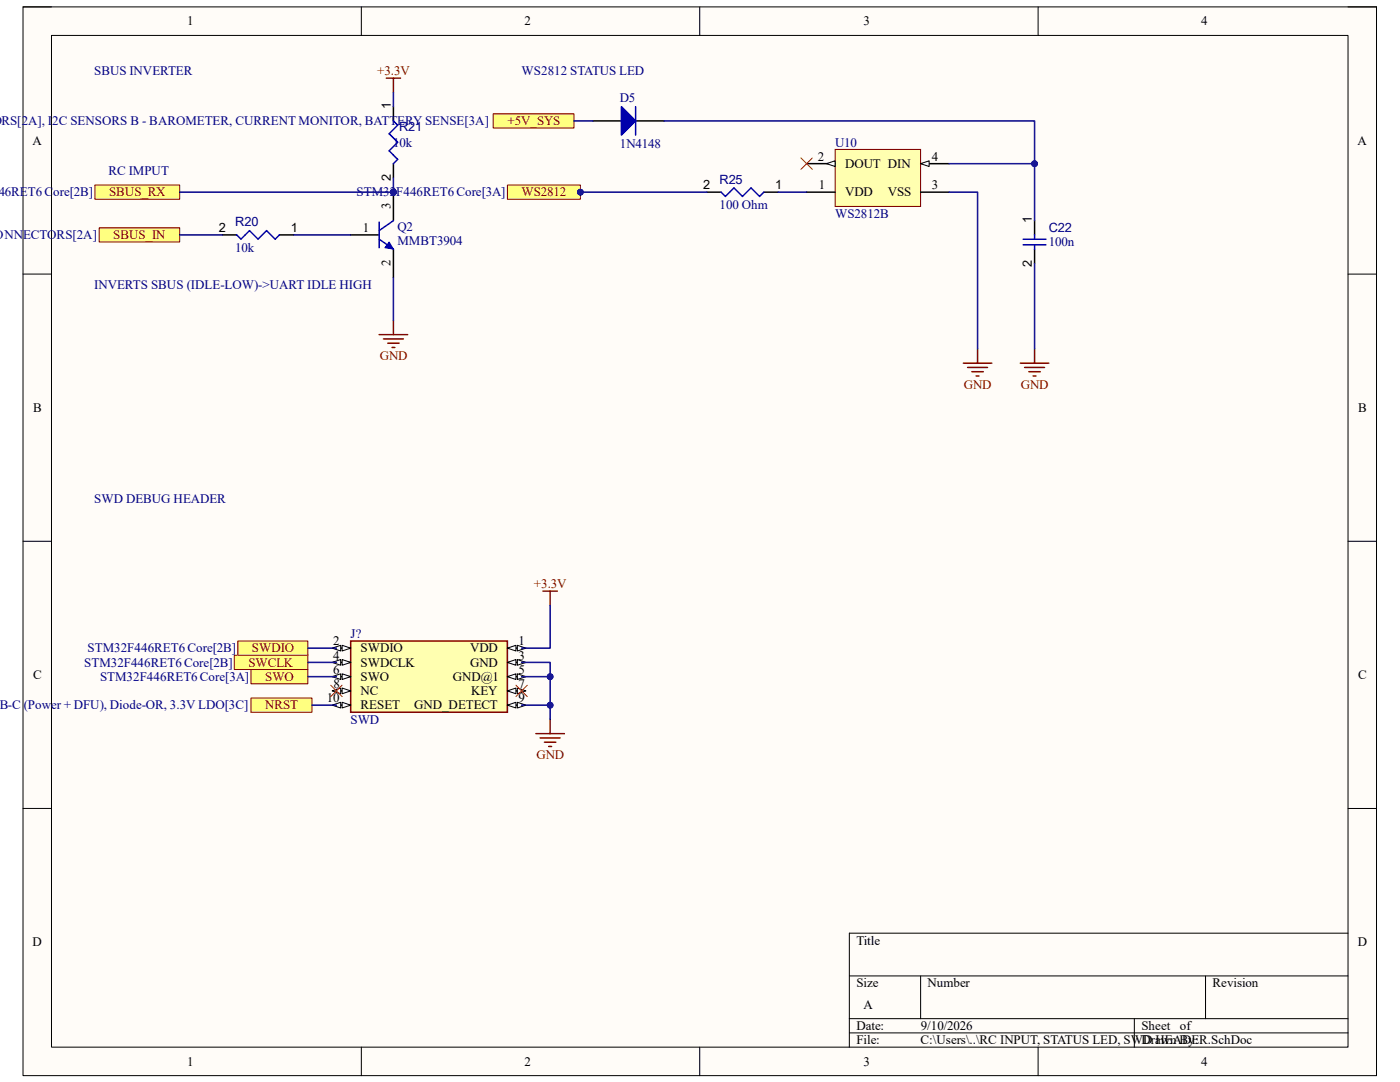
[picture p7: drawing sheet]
<svg xmlns="http://www.w3.org/2000/svg" width="279mm" height="216mm" viewBox="0 0 279 216" stroke-linecap="round" stroke-linejoin="round" font-family="sans-serif">
<path d="M4.6 1.4h270.1v213.2h-270.1z" fill-rule="evenodd" fill="#fffcf8"/>
<path d="M4.6 1.4h270.1v213.2h-270.1z" fill="none" stroke="#000" stroke-width=".2"/>
<path d="M10.3 7.1h258.7v201.8h-258.7z" fill-rule="evenodd" fill="#fffcf8"/>
<g fill="none" stroke="#000" stroke-width=".2">
<path d="M4.6 1.4h5.7M10.3 7.1h258.7v201.8h-258.7zM72.1 1.4v5.7M139.6 1.4v5.7M207.2 1.4v5.7M269 1.4h5.7v5.7M4.6 54.7h5.7M269 54.7h5.7M4.6 108h5.7M269 108h5.7M4.6 161.3h5.7M269 161.3h5.7"/>
<path d="M169.5 194.7h99.5M183.7 194.7v8.6M240.6 194.7v8.6M269 186.2h-99.5v22.7M72.1 208.9v5.7M139.6 208.9v5.7M169.5 203.3h99.5M169.5 206.1h99.5M207.2 208.9v5.7M226.4 203.3v5.6M274.7 208.9v5.7"/>
</g>
<circle cx="78.5" cy="38.3" r=".57" fill="#000080"/>
<circle cx="78.5" cy="38.3" r=".57" fill="none" stroke="#000080" stroke-width=".2"/>
<path d="M78.5 38.3v5.7M70 46.9h5.7M78.5 49.7v5.7" fill="none" stroke="#000" stroke-width=".3"/>
<circle cx="78.5" cy="38.3" r=".57" fill="#000080"/>
<circle cx="78.5" cy="38.3" r=".57" fill="none" stroke="#000080" stroke-width=".2"/>
<path d="M75.7 47.7l2.8 2M75.7 44.3v5.1M78.5 44l-2.8 2" fill="none" stroke="#00f" stroke-width=".3"/>
<path d="M77.7 48.3l.8 1.4-1.7-.3z" fill="#00f"/>
<path d="M77.7 48.3l.8 1.4-1.7-.3z" fill="none" stroke="#00f" stroke-width=".2"/>
<path d="M78.5 21.3v2.8M78.5 32.7v2.8M44.4 46.9h2.8M55.8 46.9h2.8" fill="none" stroke="#000" stroke-width=".3"/>
<path d="M78.5 24.1l.9 .9-1.7 1.7 1.7 1.7-1.7 1.7 1.7 1.7-.9 .9M47.2 46.9l.9 .8 1.7-1.7 1.7 1.7 1.7-1.7 1.7 1.7 .9-.8" fill="none" stroke="#00f" stroke-width=".3"/>
<path d="M77.1 15.6h2.8M78.5 15.6v2.8M75.7 66.8h5.7M76.5 67.6h4M77.4 68.5h2.3M78.2 69.3h.6M78.5 63.9v2.9" fill="none" stroke="#800000" stroke-width=".3"/>
<path d="M19.8 45.4h16.1v2.9h-16.1z" fill-rule="evenodd" fill="#ffff80"/>
<path d="M19.8 45.4h16.1v2.9h-16.1z" fill="none" stroke="#800000" stroke-width=".2"/>
<path d="M18.9 36.9h17v2.9h-17z" fill-rule="evenodd" fill="#ffff80"/>
<path d="M18.9 36.9h17v2.9h-17z" fill="none" stroke="#800000" stroke-width=".2"/>
<path d="M166.7 29.8h17v11.4h-17z" fill-rule="evenodd" fill="#ffffb0"/>
<path d="M166.7 29.8h17v11.4h-17z" fill="none" stroke="#800000" stroke-width=".2"/>
<path d="M161 38.3h5.7M161 32.7h5.7" fill="none" stroke="#000" stroke-width=".3"/>
<path d="M165 32.7l1.7-.6v1.1z" fill="#f8fcff"/>
<path d="M165 32.7l1.7-.6v1.1z" fill="none" stroke="#000" stroke-width=".2"/>
<path d="M183.7 38.3h5.7M183.7 32.7h5.7" fill="none" stroke="#000" stroke-width=".3"/>
<path d="M183.7 32.7l1.7-.6v1.1z" fill="#f8fcff"/>
<path d="M183.7 32.7l1.7-.6v1.1z" fill="none" stroke="#000" stroke-width=".2"/>
<path d="M118.3 24.1h5.7M126.9 24.1h5.6" fill="none" stroke="#000" stroke-width=".3"/>
<path d="M124 21.3l2.9 2.8-2.9 2.9z" fill="#00f"/>
<path d="M124 21.3l2.9 2.8-2.9 2.9zM126.9 21.3v5.7" fill="none" stroke="#00f" stroke-width=".3"/>
<path d="M98.4 22.7h16.1v2.8h-16.1z" fill-rule="evenodd" fill="#ffff80"/>
<path d="M98.4 22.7h16.1v2.8h-16.1z" fill="none" stroke="#800000" stroke-width=".2"/>
<path d="M101.3 36.9h14.5v2.9h-14.5z" fill-rule="evenodd" fill="#ffff80"/>
<path d="M101.3 36.9h14.5v2.9h-14.5z" fill="none" stroke="#800000" stroke-width=".2"/>
<circle cx="115.8" cy="38.3" r=".57" fill="#000080"/>
<circle cx="115.8" cy="38.3" r=".57" fill="none" stroke="#000080" stroke-width=".2"/>
<path d="M141.1 38.3h2.8M152.4 38.3h2.9M206.5 44v2.9M206.5 49.7v2.9" fill="none" stroke="#000" stroke-width=".3"/>
<path d="M143.9 38.3l.9 .9 1.7-1.7 1.7 1.7 1.7-1.7 1.7 1.7 .8-.9M204.2 48.9h4.5M204.2 47.7h4.5M206.5 46.9v.8M206.5 48.9v.8" fill="none" stroke="#00f" stroke-width=".3"/>
<path d="M192.3 72.5h5.6M193.1 73.3h4M194 74.2h2.2M194.8 75h.6M195.1 69.6v2.9M203.6 72.5h5.7M204.5 73.3h4M205.3 74.2h2.3M206.2 75h.6M206.5 69.6v2.9" fill="none" stroke="#800000" stroke-width=".3"/>
<path d="M70 127.9h31.3v14.2h-31.3z" fill-rule="evenodd" fill="#ffffb0"/>
<path d="M70 127.9h31.3v14.2h-31.3z" fill="none" stroke="#800000" stroke-width=".3"/>
<path d="M67.1 129.3h2.9" fill="none" stroke="#000" stroke-width=".3"/>
<path d="M68.3 128.8l1.7 .5-1.7 .6z" fill="#f8fcff"/>
<path d="M68.3 128.8l1.7 .5-1.7 .6z" fill="none" stroke="#000" stroke-width=".2"/>
<path d="M66.3 129.3l1.7-.5v1.1z" fill="#f8fcff"/>
<path d="M66.3 129.3l1.7-.5v1.1z" fill="none" stroke="#000" stroke-width=".2"/>
<path d="M67.1 132.2h2.9" fill="none" stroke="#000" stroke-width=".3"/>
<path d="M68.3 131.6l1.7 .6-1.7 .5z" fill="#f8fcff"/>
<path d="M68.3 131.6l1.7 .6-1.7 .5z" fill="none" stroke="#000" stroke-width=".2"/>
<path d="M66.3 132.2l1.7-.6v1.1z" fill="#f8fcff"/>
<path d="M66.3 132.2l1.7-.6v1.1z" fill="none" stroke="#000" stroke-width=".2"/>
<path d="M67.1 135h2.9" fill="none" stroke="#000" stroke-width=".3"/>
<path d="M68.3 134.5l1.7 .5-1.7 .6z" fill="#f8fcff"/>
<path d="M68.3 134.5l1.7 .5-1.7 .6z" fill="none" stroke="#000" stroke-width=".2"/>
<path d="M66.3 135l1.7-.5v1.1z" fill="#f8fcff"/>
<path d="M66.3 135l1.7-.5v1.1z" fill="none" stroke="#000" stroke-width=".2"/>
<path d="M67.1 137.9h2.9" fill="none" stroke="#000" stroke-width=".3"/>
<path d="M68.3 137.3l1.7 .6-1.7 .5z" fill="#f8fcff"/>
<path d="M68.3 137.3l1.7 .6-1.7 .5z" fill="none" stroke="#000" stroke-width=".2"/>
<path d="M66.3 137.9l1.7-.6v1.1z" fill="#f8fcff"/>
<path d="M66.3 137.9l1.7-.6v1.1z" fill="none" stroke="#000" stroke-width=".2"/>
<path d="M67.1 140.7h2.9" fill="none" stroke="#000" stroke-width=".3"/>
<path d="M68.3 140.1l1.7 .6-1.7 .6z" fill="#f8fcff"/>
<path d="M68.3 140.1l1.7 .6-1.7 .6z" fill="none" stroke="#000" stroke-width=".2"/>
<path d="M66.3 140.7l1.7-.6v1.2z" fill="#f8fcff"/>
<path d="M66.3 140.7l1.7-.6v1.2z" fill="none" stroke="#000" stroke-width=".2"/>
<path d="M101.3 129.3h2.8" fill="none" stroke="#000" stroke-width=".3"/>
<path d="M101.3 129.3l1.7-.5v1.1z" fill="#f8fcff"/>
<path d="M101.3 129.3l1.7-.5v1.1z" fill="none" stroke="#000" stroke-width=".2"/>
<path d="M103.3 128.8l1.7 .5-1.7 .6z" fill="#f8fcff"/>
<path d="M103.3 128.8l1.7 .5-1.7 .6z" fill="none" stroke="#000" stroke-width=".2"/>
<path d="M101.3 132.2h2.8" fill="none" stroke="#000" stroke-width=".3"/>
<path d="M101.3 132.2l1.7-.6v1.1z" fill="#f8fcff"/>
<path d="M101.3 132.2l1.7-.6v1.1z" fill="none" stroke="#000" stroke-width=".2"/>
<path d="M103.3 131.6l1.7 .6-1.7 .5z" fill="#f8fcff"/>
<path d="M103.3 131.6l1.7 .6-1.7 .5z" fill="none" stroke="#000" stroke-width=".2"/>
<path d="M101.3 135h2.8" fill="none" stroke="#000" stroke-width=".3"/>
<path d="M101.3 135l1.7-.5v1.1z" fill="#f8fcff"/>
<path d="M101.3 135l1.7-.5v1.1z" fill="none" stroke="#000" stroke-width=".2"/>
<path d="M103.3 134.5l1.7 .5-1.7 .6z" fill="#f8fcff"/>
<path d="M103.3 134.5l1.7 .5-1.7 .6z" fill="none" stroke="#000" stroke-width=".2"/>
<path d="M101.3 137.9h2.8" fill="none" stroke="#000" stroke-width=".3"/>
<path d="M101.3 137.9l1.7-.6v1.1z" fill="#f8fcff"/>
<path d="M101.3 137.9l1.7-.6v1.1z" fill="none" stroke="#000" stroke-width=".2"/>
<path d="M103.3 137.3l1.7 .6-1.7 .5z" fill="#f8fcff"/>
<path d="M103.3 137.3l1.7 .6-1.7 .5z" fill="none" stroke="#000" stroke-width=".2"/>
<path d="M101.3 140.7h2.8" fill="none" stroke="#000" stroke-width=".3"/>
<path d="M101.3 140.7l1.7-.6v1.2z" fill="#f8fcff"/>
<path d="M101.3 140.7l1.7-.6v1.2z" fill="none" stroke="#000" stroke-width=".2"/>
<path d="M103.3 140.1l1.7 .6-1.7 .6z" fill="#f8fcff"/>
<path d="M103.3 140.1l1.7 .6-1.7 .6z" fill="none" stroke="#000" stroke-width=".2"/>
<path d="M108.4 118h2.8M109.8 118v2.8M106.9 146.4h5.7M107.8 147.2h4M108.7 148.1h2.2M109.5 148.9h.6M109.8 143.5v2.9" fill="none" stroke="#800000" stroke-width=".3"/>
<path d="M46.8 130.8h14.7v2.8h-14.7z" fill-rule="evenodd" fill="#ffff80"/>
<path d="M46.8 130.8h14.7v2.8h-14.7z" fill="none" stroke="#800000" stroke-width=".2"/>
<path d="M47.5 127.9h14v2.9h-14z" fill-rule="evenodd" fill="#ffff80"/>
<path d="M47.5 127.9h14v2.9h-14z" fill="none" stroke="#800000" stroke-width=".2"/>
<path d="M50.1 139.3h12.2v2.8h-12.2z" fill-rule="evenodd" fill="#ffff80"/>
<path d="M50.1 139.3h12.2v2.8h-12.2z" fill="none" stroke="#800000" stroke-width=".2"/>
<path d="M50.1 133.6h11.4v2.8h-11.4z" fill-rule="evenodd" fill="#ffff80"/>
<path d="M50.1 133.6h11.4v2.8h-11.4z" fill="none" stroke="#800000" stroke-width=".2"/>
<path d="M159.8 31.5l2.3 2.3M162.1 31.5l-2.3 2.3" fill="none" stroke="#f00" stroke-width=".2"/>
<path d="M78.5 18.4v2.9M78.5 35.5v2.8M35.9 46.9h8.5M58.6 46.9h11.4M78.5 55.4v8.5" fill="none" stroke="#000080" stroke-width=".3"/>
<circle cx="78.5" cy="38.3" r=".57" fill="#000080"/>
<circle cx="78.5" cy="38.3" r=".57" fill="none" stroke="#000080" stroke-width=".2"/>
<path d="M35.9 38.3h42.6" fill="none" stroke="#000080" stroke-width=".3"/>
<circle cx="78.5" cy="38.3" r=".57" fill="#000080"/>
<circle cx="78.5" cy="38.3" r=".57" fill="none" stroke="#000080" stroke-width=".2"/>
<path d="M115.5 38.3h25.6" fill="none" stroke="#000080" stroke-width=".3"/>
<circle cx="115.8" cy="38.3" r=".57" fill="#000080"/>
<circle cx="115.8" cy="38.3" r=".57" fill="none" stroke="#000080" stroke-width=".2"/>
<path d="M114.5 24.1h3.8M155.3 38.3h5.7M189.4 38.3h5.7v31.3M206.5 52.6v17M104.1 132.2h5.7v11.3M109.8 120.8v8.5h-5.7" fill="none" stroke="#000080" stroke-width=".3"/>
<circle cx="109.8" cy="135" r=".57" fill="#000080"/>
<circle cx="109.8" cy="135" r=".57" fill="none" stroke="#000080" stroke-width=".2"/>
<circle cx="109.8" cy="140.7" r=".57" fill="#000080"/>
<circle cx="109.8" cy="140.7" r=".57" fill="none" stroke="#000080" stroke-width=".2"/>
<path d="M104.1 135h5.7" fill="none" stroke="#000080" stroke-width=".3"/>
<circle cx="109.8" cy="135" r=".57" fill="#000080"/>
<circle cx="109.8" cy="135" r=".57" fill="none" stroke="#000080" stroke-width=".2"/>
<path d="M61.5 129.3h5.6M61.5 132.2h5.6M62.3 140.7h4.8M104.1 140.7h5.7" fill="none" stroke="#000080" stroke-width=".3"/>
<circle cx="109.8" cy="140.7" r=".57" fill="#000080"/>
<circle cx="109.8" cy="140.7" r=".57" fill="none" stroke="#000080" stroke-width=".2"/>
<path d="M132.5 24.1h74v8.6h-17.1M61.5 135h5.6" fill="none" stroke="#000080" stroke-width=".3"/>
<circle cx="206.5" cy="32.7" r=".57" fill="#000080"/>
<circle cx="206.5" cy="32.7" r=".57" fill="none" stroke="#000080" stroke-width=".2"/>
<path d="M206.5 32.7v11.3" fill="none" stroke="#000080" stroke-width=".3"/>
<circle cx="206.5" cy="32.7" r=".57" fill="#000080"/>
<circle cx="206.5" cy="32.7" r=".57" fill="none" stroke="#000080" stroke-width=".2"/>
<path d="M66 136.7l2.3 2.3M68.3 136.7l-2.3 2.3M103 136.7l2.2 2.3M105.2 136.7l-2.2 2.3" fill="none" stroke="#f00" stroke-width=".2"/>
<g font-size="2.6">
<text x="37.4" y="5.1">1</text>
<text x="104.7" y="5.1">2</text>
<text x="172.3" y="5.1">3</text>
<text x="239.7" y="5.1">4</text>
<text x="6.5" y="28.9">A</text>
<text x="270.9" y="28.9">A</text>
<text x="163.2" y="32.1">2</text>
<text x="168.7" y="33.5">DOUT DIN</text>
<text x="186" y="32.1">4</text>
<text x="77.9" y="41.7" transform="rotate(-90 77.9 41.7)">3</text>
<text x="163.4" y="37.8">1</text>
<text x="168.7" y="39.2">VDD</text>
<text x="177.2" y="39.2">VSS</text>
<text x="186" y="37.8">3</text>
<text x="72.4" y="46.3">1</text>
<text x="77.9" y="53.2" transform="rotate(-90 77.9 53.2)">2</text>
<text x="6.6" y="82.2">B</text>
<text x="271.1" y="82.2">B</text>
<text x="66.5" y="128.8">2</text>
<text x="66.5" y="131.6">4</text>
<text x="72" y="130.2">SWDIO</text>
<text x="93.8" y="130.2">VDD</text>
<text x="103.5" y="128.8">1</text>
<text x="103.5" y="131.6">3</text>
<text x="6.6" y="135.5">C</text>
<text x="66.5" y="134.5">6</text>
<text x="66.5" y="137.3">8</text>
<text x="72" y="133">SWDCLK</text>
<text x="72" y="135.8">SWO</text>
<text x="90.3" y="135.8">GND@1</text>
<text x="93.8" y="133">GND</text>
<text x="103.5" y="134.5">5</text>
<text x="103.5" y="137.3">7</text>
<text x="271.1" y="135.5">C</text>
<text x="65.2" y="140.1">10</text>
<text x="72" y="138.7">NC</text>
<text x="72" y="141.6">RESET</text>
<text x="82.6" y="141.6">GND_DETECT</text>
<text x="94" y="138.7">KEY</text>
<text x="103.5" y="140.1">9</text>
<text x="6.5" y="188.8">D</text>
<text x="170.9" y="188.5">Title</text>
<text x="271" y="188.8">D</text>
<text x="170.9" y="197">Size</text>
<text x="185.1" y="197">Number</text>
<text x="242" y="197">Revision</text>
<text x="172.3" y="201.3">A</text>
<text x="170.9" y="205.5">Date:</text>
<text x="170.9" y="208.4">File:</text>
<text x="183.7" y="208.4">C:\Users\..\RC INPUT, STATUS LED, SWD HEADER.SchDoc</text>
<text x="183.7" y="205.5">9/10/2026</text>
<text x="227.8" y="208.4">Drawn By:</text>
<text x="227.8" y="205.5">Sheet</text>
<text x="235.5" y="205.5">of</text>
<text x="37.4" y="212.6">1</text>
<text x="104.7" y="212.6">2</text>
<text x="172.3" y="212.6">3</text>
<text x="239.7" y="212.6">4</text>
</g>
<g font-size="2.6" fill="#000080">
<text x="18.8" y="15">SBUS INVERTER</text>
<text x="104.1" y="15">WS2812 STATUS LED</text>
<text x="123.7" y="20.4">D5</text>
<text x=".3" y="25">RS[2A], I2C SENSORS B - BAROMETER, CURRENT MONITOR, BATTERY SENSE[3A]</text>
<text x="78.5" y="29.3">10k</text>
<text x="123.7" y="29.5">1N4148</text>
<text x="166.7" y="29.3">U10</text>
<text x="21.6" y="34.9">RC IMPUT</text>
<text x="-.4" y="39.2">46RET6 Core[2B]</text>
<text x="71.2" y="39.2">STM32F446RET6 Core[3A]</text>
<text x="143.6" y="41.7">100 Ohm</text>
<text x=".9" y="47.7">NNECTORS[2A]</text>
<text x="79.3" y="46">Q2</text>
<text x="166.7" y="43.5">WS2812B</text>
<text x="46.9" y="50.3">10k</text>
<text x="79.3" y="48.9">MMBT3904</text>
<text x="209.3" y="49.1">100n</text>
<text x="18.8" y="57.7">INVERTS SBUS (IDLE-LOW)-&gt;UART IDLE HIGH</text>
<text x="18.8" y="100.3">SWD DEBUG HEADER</text>
<text x="17.5" y="130.2">STM32F446RET6 Core[2B]</text>
<text x="70" y="127.3">J?</text>
<text x="16.8" y="133">STM32F446RET6 Core[2B]</text>
<text x="20" y="135.8">STM32F446RET6 Core[3A]</text>
<text x="-.2" y="141.6">B-C (Power + DFU), Diode-OR, 3.3V LDO[3C]</text>
<text x="70" y="144.4">SWD</text>
</g>
<g font-size="2.6" fill="#800000">
<text x="75.3" y="15">+3.3V</text>
<text x="101.3" y="25">+5V_SYS</text>
<text x="21.8" y="39.2">SBUS_RX</text>
<text x="104.1" y="39.2">WS2812</text>
<text x="22.6" y="47.7">SBUS_IN</text>
<text x="75.8" y="71.9">GND</text>
<text x="192.4" y="77.6">GND</text>
<text x="203.7" y="77.6">GND</text>
<text x="106.6" y="117.4">+3.3V</text>
<text x="50.3" y="130.2">SWDIO</text>
<text x="49.6" y="133">SWCLK</text>
<text x="52.9" y="135.8">SWO</text>
<text x="52.9" y="141.6">NRST</text>
<text x="107.1" y="151.5">GND</text>
</g>
<g font-size="2.5">
<text x="78" y="21.8" transform="rotate(-90 78 21.8)">1</text>
<text x="78" y="36.2" transform="rotate(-90 78 36.2)">2</text>
<text x="140.3" y="37.8">2</text>
<text x="154.7" y="37.8">1</text>
<text x="43.7" y="46.3">2</text>
<text x="58" y="46.3">1</text>
<text x="205.9" y="44.6" transform="rotate(-90 205.9 44.6)">1</text>
<text x="205.9" y="53.3" transform="rotate(-90 205.9 53.3)">2</text>
</g>
<g font-size="2.5" fill="#000080">
<text x="79.6" y="26.1">R21</text>
<text x="143.6" y="36.7">R25</text>
<text x="46.9" y="45.2">R20</text>
<text x="209.3" y="46.3">C22</text>
</g>
</svg>
